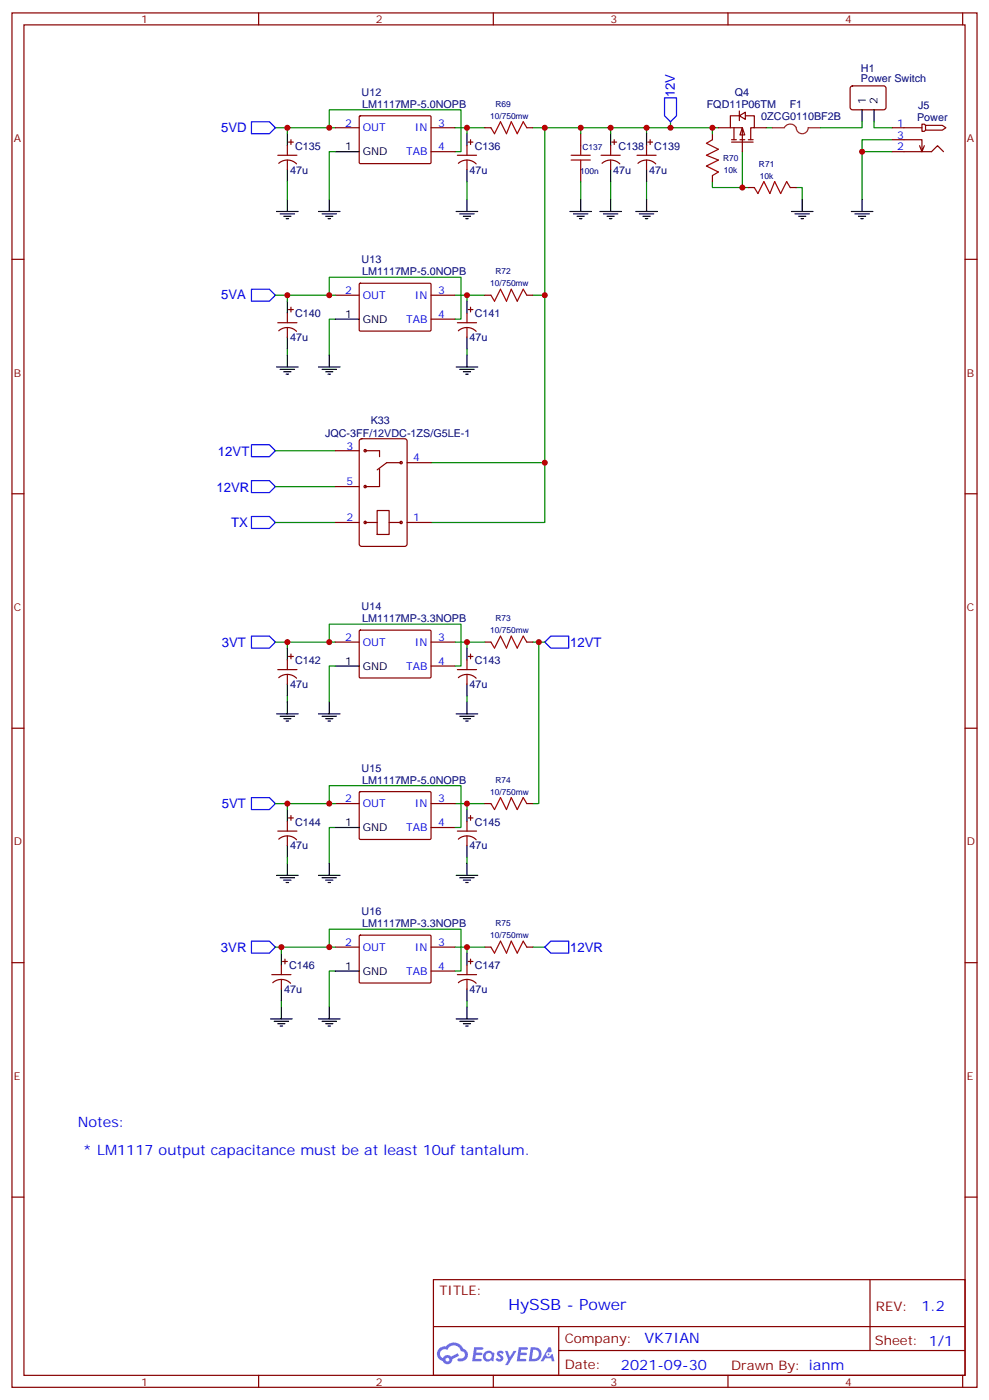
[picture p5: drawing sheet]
<svg xmlns="http://www.w3.org/2000/svg" width="291mm" height="413mm" viewBox="0 0 291 413" stroke-linecap="round" stroke-linejoin="round" font-family="sans-serif">
<g fill="none" stroke="#870000" stroke-width=".35">
<path d="M3.5 3.8h284.4v405.4h-284.4zM7.1 7.3h277.2v398.3h-277.2zM76.2 3.8v3.5M145.3 3.8v3.5M214.5 3.8v3.5M283.6 3.8v3.5M3.5 76.5h3.6M284.3 76.5h3.6M3.5 145.6h3.6M284.3 145.6h3.6M3.5 214.8h3.6M284.3 214.8h3.6"/>
<path d="M3.5 283.9h3.6M284.3 283.9h3.6M3.5 353.1h3.6M284.3 353.1h3.6M127.7 377.4h156.6v28.2h-156.6zM256.3 377.4v20.9M127.7 391.2h156.5M164.6 398.3h119.6M164.6 391.2v14.2M76.2 405.6v3.6M145.3 405.6v3.6M214.5 405.6v3.6"/>
<path d="M283.6 405.6v3.6"/>
</g>
<g fill="#5487ff">
<path d="M146.7 398.6a1.22 1.22 0 0 1 1.7 .2l-.4 .6a.47 .47 0 0 0-.3-.4 .47 .47 0 0 0-.5 .2l.1 .2a1.14 1.14 0 0 1 .8 1.8 1.14 1.14 0 0 1-1.9 0l-.2-.2 .5-.6 .7 .5a.29 .29 0 0 0 .3-.3 .29 .29 0 0 0-.2-.3 1.04 1.04 0 0 1-.6-1.7z"/>
<path d="M139.7 397.3h2.4l.3 .2-.2 .5-1.8 .1-.1 .8h1.5l.3 .4-.3 .4h-1.6l-.2 1.1h1.7l.2 .3-.2 .3-2.6 .1z"/>
<path d="M152.8 397.3h2.4l.3 .2-.1 .5-1.8 .1-.2 .8h1.6l.3 .4-.4 .4h-1.6l-.1 1.1h1.7l.2 .3-.2 .3-2.6 .1z"/>
<path d="M161.6 397.3h.7l.3 1.3-.6 .3a.69 .69 0 0 0-1 .3 .69 .69 0 0 0 .4 .9 .69 .69 0 0 0 .9-.6l.5-.2 .6 2.2h-.8l-.2-.9h-1.8l-.5 .9h-.8z"/>
<path d="M148.8 398.4h.8l.6 1.8 1.1-1.8h.9l-2.6 4.2h-.8l.9-1.5z"/>
<path d="M156.4 397.3l-.6 4.2h1.3a2.11 2.11 0 0 0 2.5-2.1 2.11 2.11 0 0 0-2.5-2.1zM157.1 398.1a1.39 1.39 0 0 1 1.7 1.4 1.39 1.39 0 0 1-1.8 1.3h-.3z"/>
<path d="M142.7 399a1.54 1.54 0 0 0-.1 2.1 1.54 1.54 0 0 0 2.2 .1l.6 .3 .3-2.3-.2-.3h-.4a1.49 1.49 0 0 0-2.4 .1zM143 400a.94 .94 0 0 1 1.8 0 .94 .94 0 0 1-1.8 0z"/>
<path d="M129.4 397.7a2.18 2.18 0 0 0 1.1 3.7 1.44 1.44 0 0 0 1.6 .9 1.44 1.44 0 0 0 1.2-1.4l2-1-.5-.8-1.9 1a1.47 1.47 0 0 0-2.4 .4 1.39 1.39 0 0 1-.7-1.9 1.39 1.39 0 0 1 2-.5 2.12 2.12 0 0 1 2.2-1.3 2.12 2.12 0 0 1 1.9 1.7 1.14 1.14 0 0 1 1.1 1.4 1.14 1.14 0 0 1-1.7 .7 .43 .43 0 0 0-.5 .4 .43 .43 0 0 0 .4 .5 1.98 1.98 0 0 0 2.5-1.2 1.98 1.98 0 0 0-1.2-2.6 3.1 3.1 0 0 0-5.3-.6l-.9 .1zM131.3 401a.55 .55 0 0 1 1.1 0 .55 .55 0 0 1-1.1 0z"/>
<circle cx="161.6" cy="399.4" r=".26"/>
</g>
<g fill="none" stroke="#008700" stroke-width=".35">
<path d="M81.1 37.7h15.9M84.7 37.7v1.7M98.8 37.7h-1.8v-5.3h38.8v12.3h-1.7M134.1 37.7h3.5v1.7M137.6 37.7h5.3M157 37.7h22.9v1.7M160.5 37.7v49.4h-3.5M171.1 37.7v1.7M179.9 37.7h31.8M190.5 37.7v1.7M197.6 35.9v1.8M209.9 37.7v1.7"/>
<path d="M225.8 37.7h1.7M254 35.9v1.8h-12.3M257.5 35.9v1.8h5.3M84.7 53.6v5.2M98.8 44.7h-1.8v14.1M137.6 53.6v5.2M171.1 53.6v5.2M179.9 53.6v5.2M190.5 53.6v5.2M209.9 53.6v1.7h10.6M218.7 44.7v10.6M234.6 55.3h1.8v3.5"/>
<path d="M254 44.7h8.8M262.8 41.2h-8.8v17.6M81.1 87.1h15.9M84.7 87.1v1.7M98.8 94.1h-1.8v10.6M98.8 87.1h-1.8v-5.3h38.8v12.3h-1.7M134.1 87.1h3.5v1.7M137.6 87.1h5.3M160.5 87.1v67h-33.5M84.7 102.9v1.8M137.6 102.9v1.8M81.1 132.9h17.7"/>
<path d="M127 136.5h33.5M81.1 154.1h17.7M81.1 143.5h17.7M81.1 189.4h3.6M97 189.4h-12.3v1.7M98.8 189.4h-1.8v-5.3h38.8v12.3h-1.7M98.8 196.4h-1.8v10.6M134.1 189.4h3.5v1.7M137.6 189.4h5.3M157 189.4h3.5M158.7 189.4v47.6h-1.7M84.7 205.2v1.8"/>
<path d="M137.6 205.2v1.8M81.1 237h15.9M84.7 237v1.8M98.8 237h-1.8v-5.3h38.8v12.4h-1.7M134.1 237h3.5v1.8M137.6 237h5.3M84.7 252.9v1.7M98.8 244.1h-1.8v10.5M137.6 252.9v1.7M81.1 279.3h1.8M97 279.3h-14.1v1.8M98.8 279.3h-1.8v-5.3h38.8v12.4h-1.7"/>
<path d="M134.1 279.3h3.5v1.8M137.6 279.3h5.3M157 279.3h3.5M82.9 295.2v1.8M98.8 286.4h-1.8v10.6M137.6 295.2v1.8"/>
</g>
<path d="M74.1 35.9h5.3l1.7 1.8-1.7 1.7h-5.3zM195.8 28.9h3.5v5.2l-1.7 1.8-1.8-1.8zM74.1 85.3h5.3l1.7 1.8-1.7 1.7h-5.3zM74.1 131.2h5.3l1.7 1.7-1.7 1.8h-5.3zM74.1 152.3h5.3l1.7 1.8-1.7 1.8h-5.3zM74.1 141.7h5.3l1.7 1.8-1.7 1.8h-5.3zM74.1 187.6h5.3l1.7 1.8-1.7 1.7h-5.3zM162.3 187.6h5.3v3.5h-5.3l-1.8-1.7zM74.1 235.2h5.3l1.7 1.8-1.7 1.8h-5.3zM74.1 277.6h5.3l1.7 1.7-1.7 1.8h-5.3zM162.3 277.6h5.3v3.5h-5.3l-1.8-1.8z" fill="none" stroke="#00f" stroke-width=".35"/>
<g fill="none" stroke="#870000" stroke-width=".35">
<path d="M98.8 37.7h7M105.9 34.3l.3-.2 20.6 .1 .2 .3-.1 13.6-.3 .2-20.6-.1-.2-.3zM127 37.7h7.1M142.9 37.7h1.7M155.2 37.7h1.8M171.1 39.4v3.6M209.9 39.4v1.8M217.8 32.7v2.9M250.7 25.5l.5-.2 9.4 .1 .5 .6-.1 6-.7 .4-9.4-.1-.4-.6v-5.7zM262.8 37.7h8.8M272.7 37h4.9l1.1 .7-1.1 .7h-4.9zM272.7 37l-.4-.4h-.7v2.1h.7l.4-.3"/>
<path d="M81.8 45.8h5.7M82.1 48.2a3.8 3.8 0 0 1 5.3 .1M85 41.9h1.4M85.7 41.2v1.4M127 44.7h7.1M134.8 45.8h5.6M135 48.2a3.8 3.8 0 0 1 5.3 .1M137.9 41.9h1.4M138.6 41.2v1.4M171.1 50v3.6M177.1 45.8h5.6M177.4 48.2a3.8 3.8 0 0 1 5.2 .1"/>
<path d="M180.3 41.9h1.4M181 41.2v1.4M187.7 45.8h5.6M188 48.2a3.8 3.8 0 0 1 5.2 .1M190.9 41.9h1.4M191.6 41.2v1.4M209.9 51.8v1.8M220.5 55.3h1.7M232.8 55.3h1.8M262.8 44.7h11.7l1.7-1.7 1.8 1.7M262.8 41.2h8.8v3.5l.7-1.7M270.9 43l.7 1.7"/>
<path d="M81.8 95.2h5.7M82.1 97.6a3.8 3.8 0 0 1 5.3 .1M85 91.3h1.4M85.7 90.6v1.4M98.8 87.1h7M105.9 83.7l.3-.2 20.6 .1 .2 .3-.1 13.6-.3 .1h-20.6l-.2-.3zM127 87.1h7.1M127 94.1h7.1M134.8 95.2h5.6M135 97.6a3.8 3.8 0 0 1 5.3 .1M137.9 91.3h1.4M138.6 90.6v1.4"/>
<path d="M142.9 87.1h1.7M155.2 87.1h1.8M98.8 132.9h7M106.1 129.6l.4-.2h12.7l.7 .4v30.6l-.4 .7h-13l-.6-.4-.1-30.6zM107.6 132.9h4.2v1.8M111.8 138.2v5.3h-4.2M118.2 136.5h-4.3l-2.8 2.1M119.9 136.5h7.1M98.8 154.1h7M98.8 143.5h7M107.6 154.1h3.5M111.1 150.6h3.6v7h-3.6z"/>
<path d="M114.7 154.1h3.5M119.9 154.1h7.1M81.8 197.5h5.7M82.1 199.9a3.8 3.8 0 0 1 5.3 .1M85 193.6h1.4M85.7 192.9v1.4M98.8 189.4h7M105.9 186l.3-.2 20.6 .1 .2 .3-.1 13.6-.3 .2-20.6-.1-.2-.3zM127 189.4h7.1M127 196.4h7.1M134.8 197.5h5.6M135 199.9a3.8 3.8 0 0 1 5.3 .1"/>
<path d="M137.9 193.6h1.4M138.6 192.9v1.4M142.9 189.4h1.7M155.2 189.4h1.8M98.8 237h7M105.9 233.6l.3-.1h20.6l.2 .3-.1 13.6-.3 .2-20.6-.1-.2-.3zM127 237h7.1M142.9 237h1.7M155.2 237h1.8M81.8 245.1h5.7M82.1 247.5a3.8 3.8 0 0 1 5.3 .2M85 241.2h1.4"/>
<path d="M85.7 240.5v1.4M127 244.1h7.1M134.8 245.1h5.6M135 247.5a3.8 3.8 0 0 1 5.3 .2M137.9 241.2h1.4M138.6 240.5v1.4M98.8 279.3h7M105.9 276l.3-.2h20.6l.2 .4-.1 13.5-.3 .2h-20.6l-.2-.3zM127 279.3h7.1M142.9 279.3h1.7M155.2 279.3h1.8M80.1 287.4h5.6"/>
<path d="M80.4 289.8a3.8 3.8 0 0 1 5.2 .2M83.3 283.6h1.4M84 282.9v1.4M127 286.4h7.1M134.8 287.4h5.6M135 289.8a3.8 3.8 0 0 1 5.3 .2M137.9 283.6h1.4M138.6 282.9v1.4"/>
<circle cx="107.6" cy="132.9" r=".35"/>
<circle cx="118.2" cy="136.5" r=".35"/>
<circle cx="107.6" cy="154.1" r=".35"/>
<circle cx="107.6" cy="143.5" r=".35"/>
<circle cx="118.2" cy="154.1" r=".35"/>
</g>
<g fill="none" stroke="#000" stroke-width=".35">
<path d="M84.7 39.4v3.6M137.6 39.4v3.6M179.9 39.4v3.6M190.5 39.4v3.6M254 32.4v3.5M257.5 32.4v3.5M84.7 50v3.6M84.7 58.8v3.6M97 58.8v3.6M98.8 44.7h7M137.6 50v3.6M137.6 58.8v3.6"/>
<path d="M171.1 58.8v3.6M179.9 50v3.6M179.9 58.8v3.6M190.5 50v3.6M190.5 58.8v3.6M236.4 58.8v3.6M254 58.8v3.6M81.5 62.4h6.3M82.5 63.1h4.3M83.6 63.8h2.1M84.3 64.5h.7M93.8 62.4h6.4"/>
<path d="M94.9 63.1h4.2M96 63.8h2.1M96.7 64.5h.7M134.4 62.4h6.4M135.5 63.1h4.2M136.5 63.8h2.1M137.2 64.5h.7M167.9 62.4h6.4M169 63.1h4.2M170 63.8h2.2M170.7 64.5h.7M176.7 62.4h6.4"/>
<path d="M177.8 63.1h4.2M178.9 63.8h2.1M179.6 64.5h.7M187.3 62.4h6.4M188.4 63.1h4.2M189.4 63.8h2.2M190.1 64.5h.8M233.2 62.4h6.3M234.2 63.1h4.3M235.3 63.8h2.1M236 64.5h.7M250.8 62.4h6.4"/>
<path d="M251.9 63.1h4.2M252.9 63.8h2.2M253.6 64.5h.8M84.7 88.8v3.6M84.7 99.4v3.5M98.8 94.1h7M137.6 88.8v3.6M137.6 99.4v3.5M81.5 108.2h6.3M82.5 108.9h4.3M83.6 109.6h2.1M84.3 110.3h.7"/>
<path d="M84.7 104.7v3.5M93.8 108.2h6.4M94.9 108.9h4.2M96 109.6h2.1M96.7 110.3h.7M97 104.7v3.5M134.4 108.2h6.4M135.5 108.9h4.2M136.5 109.6h2.1M137.2 110.3h.7M137.6 104.7v3.5M84.7 191.1v3.6"/>
<path d="M98.8 196.4h7M137.6 191.1v3.6M81.5 210.5h6.3M82.5 211.2h4.3M83.6 211.9h2.1M84.3 212.7h.7M84.7 201.7v3.5M84.7 207v3.5M93.8 210.5h6.4M94.9 211.2h4.2M96 211.9h2.1M96.7 212.7h.7"/>
<path d="M97 207v3.5M134.4 210.5h6.4M135.5 211.2h4.2M136.5 211.9h2.1M137.2 212.7h.7M137.6 201.7v3.5M137.6 207v3.5M84.7 238.8v3.5M137.6 238.8v3.5M81.5 258.2h6.3M82.5 258.9h4.3M83.6 259.6h2.1"/>
<path d="M84.7 249.3v3.6M84.7 254.6v3.6M93.8 258.2h6.4M94.9 258.9h4.2M96 259.6h2.1M97 254.6v3.6M98.8 244.1h7M134.4 258.2h6.4M135.5 258.9h4.2M136.5 259.6h2.1M137.6 249.3v3.6M137.6 254.6v3.6"/>
<path d="M84.3 260.3h.7M96.7 260.3h.7M137.2 260.3h.7M82.9 281.1v3.5M82.9 291.7v3.5M82.9 297v3.5M97 297v3.5M98.8 286.4h7M137.6 281.1v3.5M137.6 291.7v3.5M137.6 297v3.5M79.7 300.5h6.4"/>
<path d="M80.8 301.2h4.2M81.8 301.9h2.2M82.5 302.6h.8M93.8 300.5h6.4M94.9 301.2h4.2M96 301.9h2.1M96.7 302.6h.7M134.4 300.5h6.4M135.5 301.2h4.2M136.5 301.9h2.1M137.2 302.6h.7"/>
</g>
<path d="M144.6 37.7l1.1 1.7 1.8-3.5 1.7 3.5 1.4-3.5 1.8 3.5 1.8-3.5 1 1.8M168.3 47.2h5.6M168.3 45.8h5.6M171.1 43v2.8M171.1 47.2v2.8M209.9 41.2l-1.8 1.1 3.6 1.7-3.6 1.8 3.6 1.4-3.6 1.8 3.6 1.7-1.8 1.1M222.2 55.3l1.1 1.8 1.8-3.5 1.7 3.5 1.4-3.5 1.8 3.5 1.8-3.5 1 1.7M144.6 87.1l1.1 1.7 1.8-3.5 1.7 3.5 1.4-3.5 1.8 3.5 1.8-3.5 1 1.8M144.6 189.4l1.1 1.7 1.8-3.5 1.7 3.5 1.4-3.5 1.8 3.5 1.8-3.5 1 1.8M144.6 237l1.1 1.8 1.8-3.6 1.7 3.6 1.4-3.6 1.8 3.6 1.8-3.6 1 1.8M144.6 279.3l1.1 1.8 1.8-3.5 1.7 3.5 1.4-3.5 1.8 3.5 1.8-3.5 1 1.7" fill="none" stroke="#a10000" stroke-width=".35"/>
<path d="M227.5 37.7h3.6a1.99 1.99 0 0 1 2.2-1.1 1.99 1.99 0 0 1 1.5 2 1.76 1.76 0 0 0 2 .8 1.76 1.76 0 0 0 1.3-1.7h3.6" fill="none" stroke="#8c2424" stroke-width=".35"/>
<g fill="none" stroke="#900" stroke-width=".35">
<path d="M84.7 43v2.8M84.7 47.2v2.8M137.6 43v2.8M137.6 47.2v2.8M179.9 43v2.8M179.9 47.2v2.8M190.5 43v2.8M190.5 47.2v2.8M84.7 92.4v2.8M84.7 96.6v2.8M137.6 92.4v2.8M137.6 96.6v2.8"/>
<path d="M84.7 194.7v2.8M84.7 198.9v2.8M137.6 194.7v2.8M137.6 198.9v2.8M84.7 242.3v2.8M84.7 246.5v2.8M137.6 242.3v2.8M137.6 246.5v2.8M82.9 284.6v2.8M82.9 288.9v2.8M137.6 284.6v2.8M137.6 288.9v2.8"/>
</g>
<path d="M217.8 34.1l1.8-1v2.1z" fill="#fff" stroke="#870000" stroke-width=".35"/>
<path d="M211.7 37.7h3.5M216.3 37.7v3.5M217.7 34.1h-2.5v3.6h3.5v7M218.7 37.7l.7 2.1h-1.4zM219.8 34.1h2.4v3.6h-1v3.5M222.2 37.7h3.6M215.5 41.2h1.5M215.5 41.9h6.4M218 41.2h1.4M220.5 41.2h1.4" fill="none" stroke="#870000" stroke-width=".35"/>
<g fill="#c00">
<circle cx="137.6" cy="37.7" r=".88"/>
<circle cx="218.7" cy="55.3" r=".88"/>
<circle cx="97" cy="37.7" r=".88"/>
<circle cx="171.1" cy="37.7" r=".88"/>
<circle cx="179.9" cy="37.7" r=".88"/>
<circle cx="197.6" cy="37.7" r=".88"/>
<circle cx="190.5" cy="37.7" r=".88"/>
<circle cx="209.9" cy="37.7" r=".88"/>
<circle cx="97" cy="87.1" r=".88"/>
<circle cx="137.6" cy="87.1" r=".88"/>
<circle cx="160.5" cy="37.7" r=".88"/>
<circle cx="160.5" cy="87.1" r=".88"/>
<circle cx="160.5" cy="136.5" r=".88"/>
<circle cx="97" cy="189.4" r=".88"/>
<circle cx="137.6" cy="189.4" r=".88"/>
<circle cx="137.6" cy="279.3" r=".88"/>
<circle cx="82.9" cy="279.3" r=".88"/>
<circle cx="97" cy="279.3" r=".88"/>
<circle cx="84.7" cy="237" r=".88"/>
<circle cx="97" cy="237" r=".88"/>
<circle cx="137.6" cy="237" r=".88"/>
<circle cx="84.7" cy="189.4" r=".88"/>
<circle cx="158.8" cy="189.4" r=".88"/>
<circle cx="84.7" cy="87.1" r=".88"/>
<circle cx="84.7" cy="37.7" r=".88"/>
<circle cx="254" cy="44.7" r=".88"/>
</g>
<text font-size="4.6" fill="#00f" x="149.8" y="386.4">HySSB - Power</text>
<g font-size="4.2" fill="#00f">
<text x="22.9" y="332.2">Notes:</text>
<text x="24.4" y="340.7">* LM1117 output capacitance must be at least 10uf tantalum.</text>
<text x="271.5" y="386.7">1.2</text>
<text x="189.9" y="396.2">VK7IAN</text>
<text x="183" y="404">2021-09-30</text>
</g>
<g font-size="3.9" fill="#00f">
<text x="198.9" y="28.7" transform="rotate(-90 198.9 28.7)">12V</text>
<text x="65.1" y="38.9">5VD</text>
<text x="65.1" y="88.3">5VA</text>
<text x="64.2" y="134.4">12VT</text>
<text x="63.8" y="145">12VR</text>
<text x="68.1" y="155.3">TX</text>
<text x="65.3" y="190.7">3VT</text>
<text x="168" y="190.7">12VT</text>
<text x="65.3" y="238.3">5VT</text>
<text x="65.1" y="280.6">3VR</text>
<text x="168" y="280.6">12VR</text>
</g>
<g font-size="3.9" fill="#800">
<text x="129.5" y="382">TITLE:</text>
<text x="258.1" y="386.7">REV:</text>
<text x="166.4" y="396.2">Company:</text>
<text x="257.7" y="396.8">Sheet: 1/1</text>
<text x="166.4" y="403.9">Date:</text>
<text x="215.4" y="403.9">Drawn By: ianm</text>
</g>
<g font-size="3.2" fill="#800">
<text x="41.6" y="6.8">1</text>
<text x="110.8" y="6.8">2</text>
<text x="179.9" y="6.8">3</text>
<text x="249.1" y="6.8">4</text>
<text x="4.1" y="41.9">A</text>
<text x="284.9" y="41.9">A</text>
<text x="4.1" y="111.1">B</text>
<text x="284.9" y="111.1">B</text>
<text x="4.1" y="180.2">C</text>
<text x="284.9" y="180.2">C</text>
<text x="4.1" y="249.3">D</text>
<text x="284.9" y="249.3">D</text>
<text x="4.1" y="318.5">E</text>
<text x="284.9" y="318.5">E</text>
<text x="41.6" y="408.6">1</text>
<text x="110.8" y="408.6">2</text>
<text x="179.9" y="408.6">3</text>
<text x="249.1" y="408.6">4</text>
</g>
<g font-size="3.2" fill="#000080">
<text x="253.7" y="21.1">H1</text>
<text x="106.6" y="28.2">U12</text>
<text x="216.5" y="28.3">Q4</text>
<text x="253.7" y="24.3">Power Switch</text>
<text x="106.7" y="31.8">LM1117MP-5.0NOPB</text>
<text x="208.2" y="31.8">FQD11P06TM</text>
<text x="224.3" y="35.3">0ZCG0110BF2B</text>
<text x="232.7" y="31.8">F1</text>
<text x="270.2" y="35.8">Power</text>
<text x="270.6" y="32.2">J5</text>
<text x="86.9" y="44.1">C135</text>
<text x="139.9" y="44.1">C136</text>
<text x="182.2" y="44.1">C138</text>
<text x="192.8" y="44.1">C139</text>
<text x="85.4" y="51.2">47u</text>
<text x="138.4" y="51.2">47u</text>
<text x="180.7" y="51.2">47u</text>
<text x="191.3" y="51.2">47u</text>
<text x="106.6" y="77.6">U13</text>
<text x="106.7" y="81.2">LM1117MP-5.0NOPB</text>
<text x="86.9" y="93.5">C140</text>
<text x="139.9" y="93.5">C141</text>
<text x="85.4" y="100.6">47u</text>
<text x="138.4" y="100.6">47u</text>
<text x="109.3" y="125.2">K33</text>
<text x="95.8" y="128.8">JQC-3FF/12VDC-1ZS/G5LE-1</text>
<text x="106.6" y="179.9">U14</text>
<text x="106.7" y="183.5">LM1117MP-3.3NOPB</text>
<text x="86.9" y="195.8">C142</text>
<text x="139.9" y="195.8">C143</text>
<text x="85.4" y="202.9">47u</text>
<text x="138.4" y="202.9">47u</text>
<text x="106.6" y="227.6">U15</text>
<text x="106.7" y="231.1">LM1117MP-5.0NOPB</text>
<text x="86.9" y="243.5">C144</text>
<text x="139.9" y="243.5">C145</text>
<text x="85.4" y="250.5">47u</text>
<text x="138.4" y="250.5">47u</text>
<text x="106.6" y="269.9">U16</text>
<text x="106.7" y="273.4">LM1117MP-3.3NOPB</text>
<text x="85.2" y="285.8">C146</text>
<text x="139.9" y="285.8">C147</text>
<text x="83.7" y="292.8">47u</text>
<text x="138.4" y="292.8">47u</text>
</g>
<g font-size="3.2">
<text x="255.1" y="30.6" transform="rotate(-90 255.1 30.6)">1</text>
<text x="258.6" y="30.6" transform="rotate(-90 258.6 30.6)">2</text>
<text x="101.7" y="44.4">1</text>
<text x="106.9" y="45.8">GND</text>
<text x="101.7" y="93.8">1</text>
<text x="106.9" y="95.2">GND</text>
<text x="101.7" y="196.1">1</text>
<text x="106.9" y="197.5">GND</text>
<text x="101.7" y="243.7">1</text>
<text x="106.9" y="245.1">GND</text>
<text x="101.7" y="286">1</text>
<text x="106.9" y="287.4">GND</text>
</g>
<g font-size="3.2" fill="#00f">
<text x="101.7" y="37.3">2</text>
<text x="106.9" y="38.7">OUT</text>
<text x="122.2" y="38.7">IN</text>
<text x="129.1" y="37.3">3</text>
<text x="264.3" y="40.9">3</text>
<text x="264.3" y="37.3">1</text>
<text x="119.6" y="45.8">TAB</text>
<text x="129.1" y="44.4">4</text>
<text x="264.3" y="44.4">2</text>
<text x="101.7" y="86.7">2</text>
<text x="106.9" y="88.1">OUT</text>
<text x="122.2" y="88.1">IN</text>
<text x="129.1" y="86.7">3</text>
<text x="119.6" y="95.2">TAB</text>
<text x="129.1" y="93.8">4</text>
<text x="102.1" y="132.6">3</text>
<text x="121.7" y="136.1">4</text>
<text x="102.1" y="143.2">5</text>
<text x="102.1" y="153.7">2</text>
<text x="121.7" y="153.7">1</text>
<text x="101.7" y="189">2</text>
<text x="106.9" y="190.4">OUT</text>
<text x="122.2" y="190.4">IN</text>
<text x="129.1" y="189">3</text>
<text x="119.6" y="197.5">TAB</text>
<text x="129.1" y="196.1">4</text>
<text x="101.7" y="236.6">2</text>
<text x="106.9" y="238.1">OUT</text>
<text x="122.2" y="238.1">IN</text>
<text x="129.1" y="236.6">3</text>
<text x="119.6" y="245.1">TAB</text>
<text x="129.1" y="243.7">4</text>
<text x="101.7" y="279">2</text>
<text x="106.9" y="280.4">OUT</text>
<text x="122.2" y="280.4">IN</text>
<text x="129.1" y="279">3</text>
<text x="119.6" y="287.4">TAB</text>
<text x="129.1" y="286">4</text>
</g>
<g font-size="2.5" fill="#000080">
<text x="144.4" y="35">10/750mw</text>
<text x="146" y="31.5">R69</text>
<text x="171.6" y="44.1">C137</text>
<text x="213" y="47.4">R70</text>
<text x="171" y="51.2">100n</text>
<text x="213.3" y="50.9">10k</text>
<text x="223.6" y="49.2">R71</text>
<text x="223.9" y="52.7">10k</text>
<text x="146" y="80.9">R72</text>
<text x="144.4" y="84.4">10/750mw</text>
<text x="146" y="183.2">R73</text>
<text x="144.5" y="186.8">10/750mw</text>
<text x="146" y="230.9">R74</text>
<text x="144.5" y="234.4">10/750mw</text>
<text x="146" y="273.2">R75</text>
<text x="144.5" y="276.7">10/750mw</text>
</g>
</svg>
